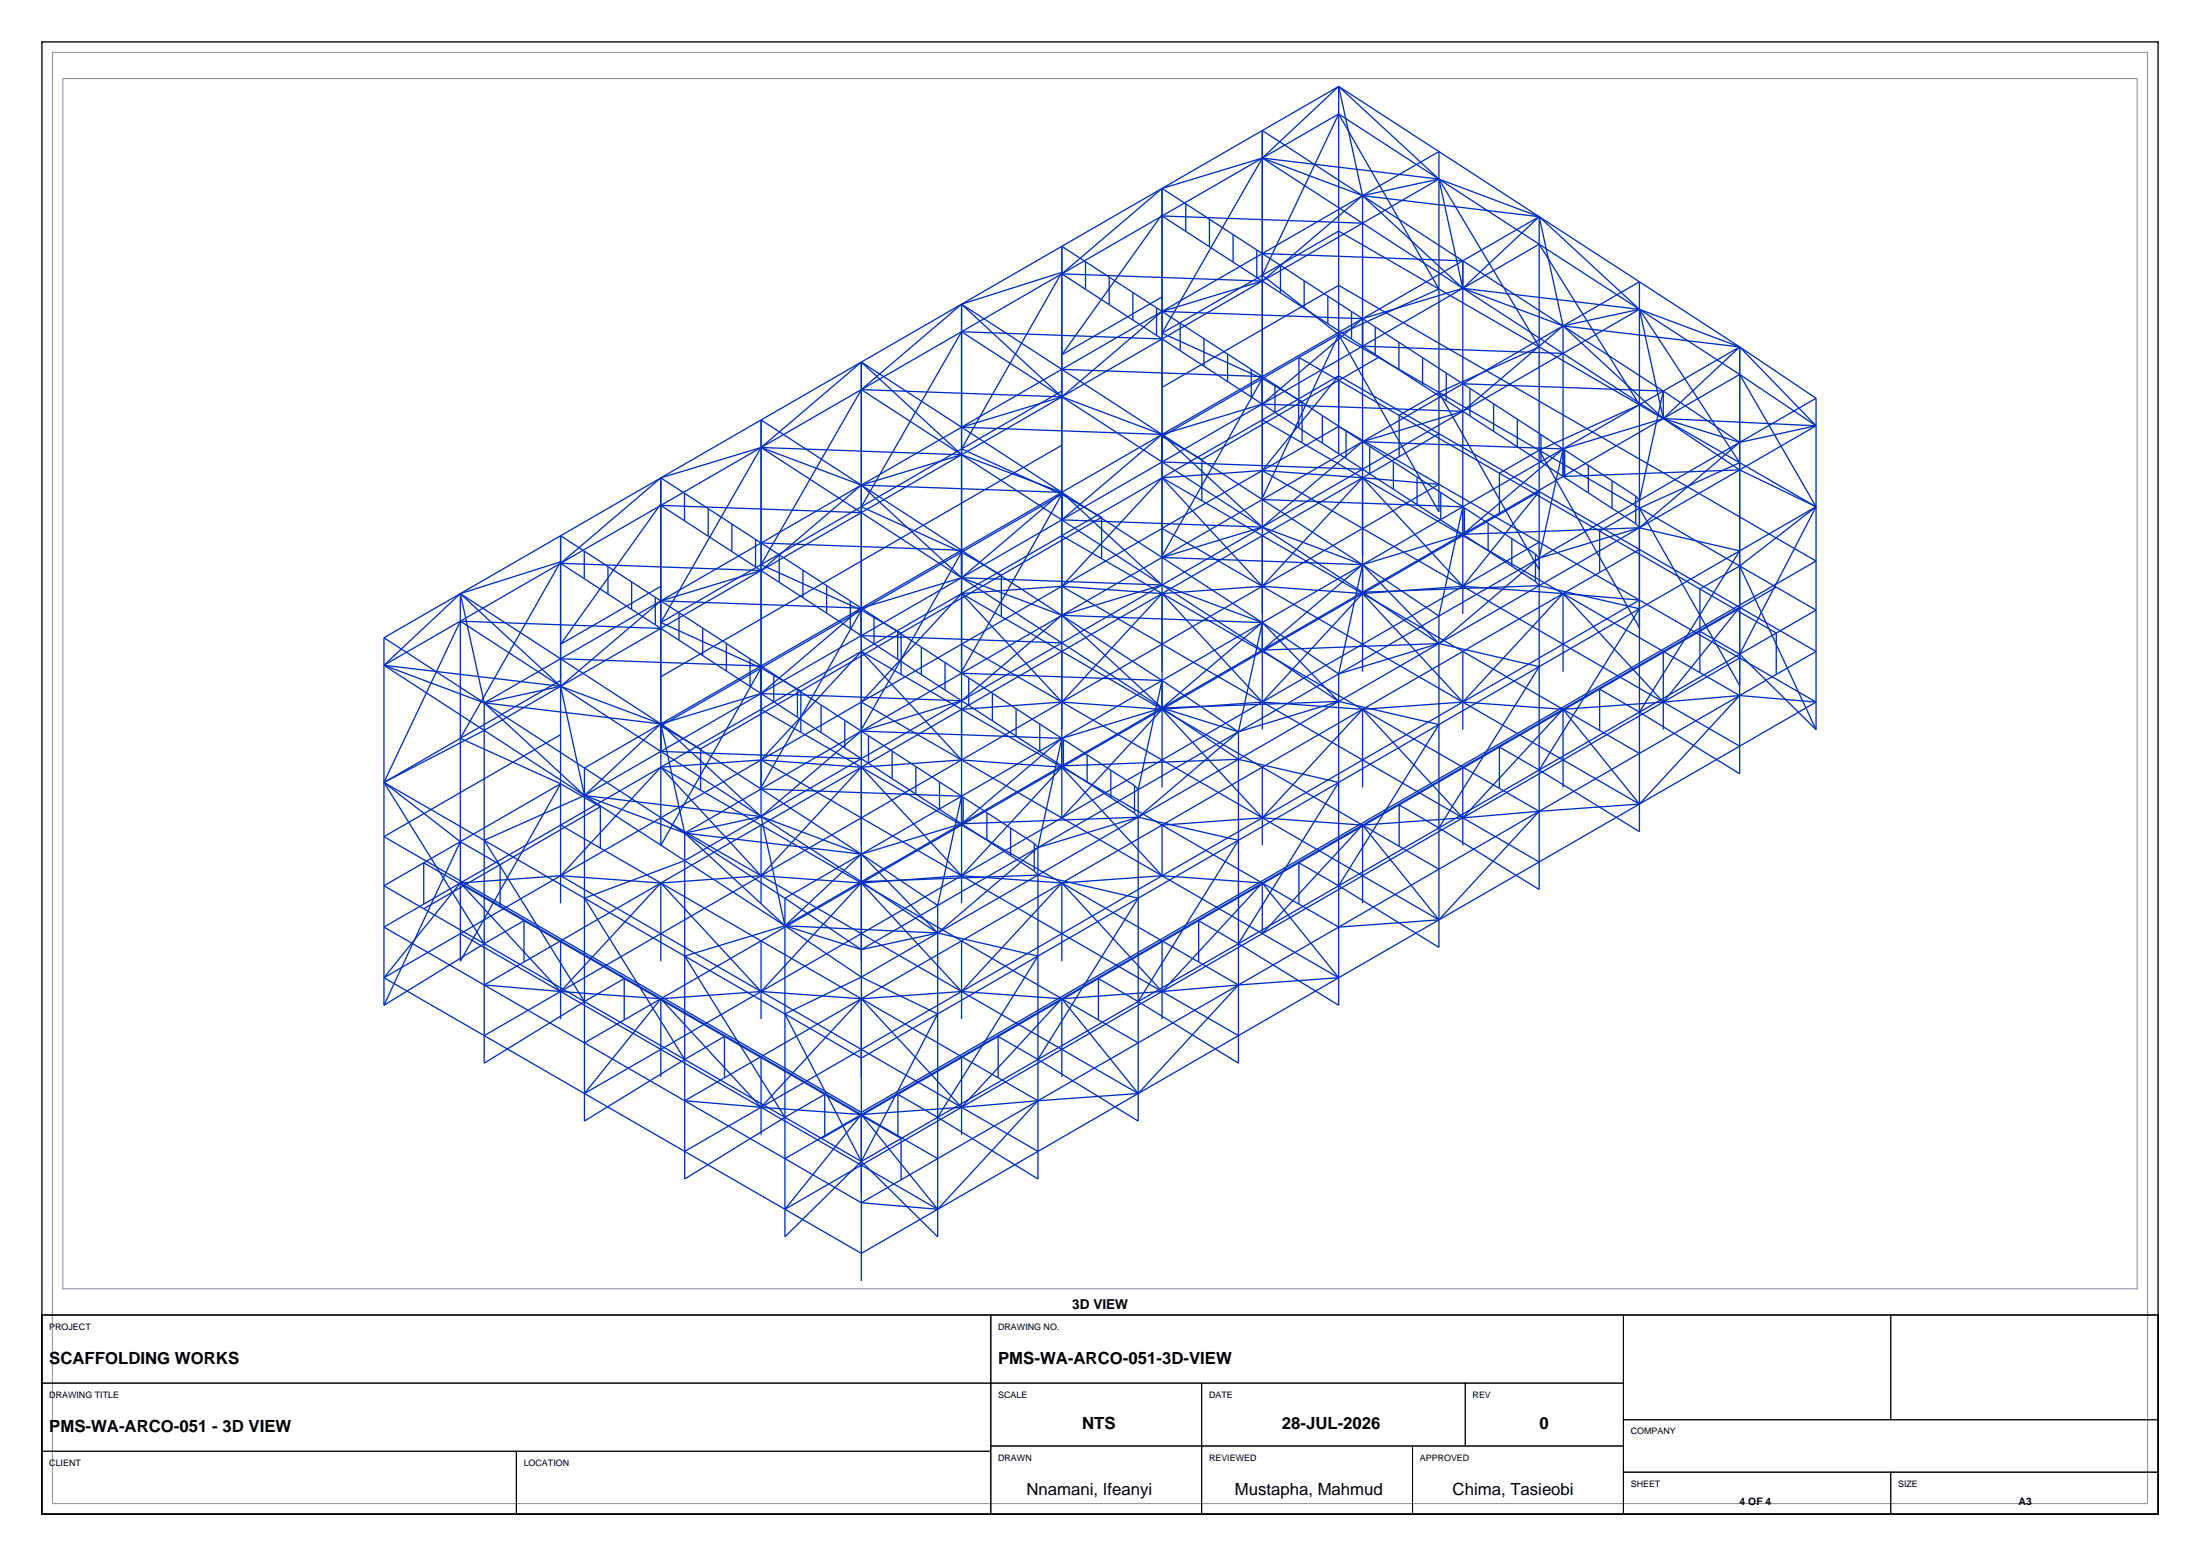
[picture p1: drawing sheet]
<svg xmlns="http://www.w3.org/2000/svg" width="420mm" height="297mm" viewBox="0 0 420 297" stroke-linecap="round" stroke-linejoin="round" font-family="sans-serif">
<path d="M8 8h404v281h-404zM8 251h404v38h-404z" fill="none" stroke="#000" stroke-width=".25"/>
<path d="M10 10h400v277h-400zM12 15h396v231h-396z" fill="none" stroke="#8c8c8c" stroke-width=".19"/>
<g fill="none" stroke="#002ebf" stroke-width=".25">
<path d="M255.6 16.5v70.2M255.6 16.5l-14.6 8.4M255.6 16.5l76.5 49.7M255.6 16.5l-14.6 13.7M255.6 16.5l19.1 17.7M255.6 16.5l4.5 20.8M221.8 36v99.1M221.8 36l90.5 58.7M221.8 36l-19.1 16.3M226.4 38.9v5.3M241 24.9v99.2M241 24.9l-38.3 22.1"/>
<path d="M241 30.2l-19.2 11M241 30.2l-19.2 33.4M241 30.2l76.5 49.7M241 24.9l76.5 49.7M241 30.2l-19.2 5.8M241 30.2l19.1 7.1M241 30.2l33.7 4M255.6 21.8l-14.6 8.4M255.6 21.8l76.5 49.7M255.6 21.8l19.1 33.4-19.1 8.6M255.6 21.8l-14.6 30.7M260.1 37.3l14.6-8.4v68.8l-19.1-33.9"/>
<path d="M260.1 37.3v75.7M260.1 37.3l-19.1 11.1M260.1 37.3l-19.1 16.4M260.1 37.3l19.2 17.7M260.1 37.3l33.7 4.1M274.7 34.2l19.1 32-19.1 8.7M274.7 34.2l-14.6 8.4M274.7 34.2l-14.6 3.1M274.7 34.2l19.1 7.2M274.7 34.2l4.6 20.8M183.6 58.1v99.1M183.6 58.1l-19.2 11"/>
<path d="M183.6 58.1l19.1-6.1-19.1 33.7M183.6 58.1l76.5 49.7M183.6 58.1l-19.2 16.3M183.6 58.1l19.1 17.7M202.7 47v99.2M202.7 47l-19.1 11.1M202.7 52.3l-19.1 11M202.7 47l90.4 58.7M202.7 52.3l90.4 58.7M202.7 52.3l38.3 1.4M207.2 50v5.2M211.8 52.9v5.2"/>
<path d="M216.3 55.8v5.3M220.8 58.8v5.2M221.8 41.2l-19.1 11.1M221.8 41.2l90.5 58.8M221.8 40.9l-19.1 26.8 19.1-11M221.8 41.2l38.3 1.4M221.8 59.4l-19.1 11.1M221.8 59.4l-19.1 16.4M221.8 59.4l38.3 1.4M230.9 41.8v5.3M235.4 44.8v5.2M239.9 47.7v5.3"/>
<path d="M241 52.5l-19.2 11.1M241 52.5l14.6-8.4 57.4 33.2M241 52.5l14.6 11.3M241 48.4l-19.2 11M241 53.7l-19.2 11M241 53.7l-19.2 5.7M241 48.4l38.3 1.4M244.5 50.7v5.2M249 53.6v5.2M253.5 56.5v5.3M258 59.5v5.2M260.1 42.6l-19.1 11.1"/>
<path d="M279.3 49.8v52.2M279.3 49.8l-38.3 22.1M279.3 55l-19.2 5.8M279.3 55l19.1 7.2M279.3 55l33.7 4M293.8 41.4l-14.5 8.4M293.8 41.4v128.4l-19.1-11.8M293.8 41.4l-14.5 13.6M293.8 41.4l19.2 17.6M293.8 41.4l4.6 20.8M313 59l19.1 29.3-19.1 8.7M313 59l-14.6 8.5"/>
<path d="M313 59l-14.6 3.2M313 59l19.1 7.2M313 59l4.5 20.9M164.4 69.1v175.4M164.4 69.1l-19.1 11.1M164.4 74.4l-19.1 11M164.4 74.4l76.6 49.7M164.4 69.1l76.6 49.7M164.4 74.4l-19.1 33.4M164.4 69.1l-19.1 16.3M164.4 69.1l19.2 17.7M164.4 74.4l38.3 1.4"/>
<path d="M183.6 63.3l-19.2 11.1M183.6 63.3l-19.2 33.4M183.6 63.3l76.5 49.7M183.6 63.3l38.2 1.4M202.7 75.8l-38.3 22M202.7 74.6l-19.1 11.1M202.7 70.5l-19.1 11M202.7 75.8l-19.1 5.7M202.7 75.8l19.1 7.1M202.7 70.5l38.3 1.4M221.8 73.9l33.8-19.4 91.1 52.6-182.3 105.2-91.1-52.6 33.7-19.5M221.8 63.6l19.2 8.7"/>
<path d="M221.8 64.7l-19.1 11.1M225.3 61.7v5.3M229.8 64.6v5.3M234.4 67.6v5.2M238.9 70.5v5.3M241 72.3l7.6 4.3v7.9M241 72.3l-19.2 33.8M241 71.9l-19.2 11M241 77.1l-19.2 11.1M241 77.1l-19.2 5.8M241 77.1l38.3 1.4M243.4 73.4v5.3"/>
<path d="M247.9 76.4v5.2M248 68.2v7.9M248 68.2l-26.2 15.1 7.6 4.4M248 68.2l57.4 33.2M252.4 79.3v5.3M255.6 71.7l-14.6 8.4M255.6 71.7l57.4 33.2M255.6 63.8l-7.6 4.4M255.6 63.8l38.2 22.1M255.6 71.7l-14.6 18.1M255.6 63.8l-14.6 31.3M260.1 66.1l33.7-19.5 19.2 30.7"/>
<path d="M260.1 66.1l-19.1 11M260.1 60.8l-19.1 16.3M260.1 66.1l38.3 1.4M262.5 62.4v5.3M263.2 68.2l-33.8 19.5M267.1 65.3v5.3M271.6 68.3v5.2M274.7 74.9l-7.6 4.4v7.9M274.7 74.9l19.1 33.9M276.1 71.2v5.3M279.3 73.3l-19.2 11M279.3 78.5l-19.2 11.1"/>
<path d="M279.3 78.5l-19.2 5.8M279.3 73.3l38.2 1.3M280.6 74.1v5.3M285.1 77.1v5.2M298.4 62.2l14.6-8.4v104.9l-19.2-11.7M298.4 62.2v28.7M298.4 62.2l-19.1 11.1M298.4 67.5l-19.1 11M298.4 62.2l-19.1 16.3M298.4 62.2l19.1 17.7M298.4 62.2l33.7 4M313 77.3l33.7 19.4"/>
<path d="M313 77.3l-19.2 8.6M317.5 74.6v5.3M317.5 74.6l-19.1 11.1M317.5 79.9l14.6 9.8M317.5 74.6l14.6 9.8M317.5 79.9l14.6 4.5M317.5 79.9l-19.1 5.8M317.5 74.6l-4.5 20.9M317.5 79.9l29.2 1.4M332.1 66.2v81.5l-19.1-11.8M332.1 71.5l-33.7 19.4M332.1 71.5l14.6 9.8"/>
<path d="M332.1 66.2l14.6 9.8M332.1 71.5l14.6 25.2M332.1 66.2l-14.6 8.4M332.1 66.2l-14.6 13.7M332.1 66.2l14.6 15.1M346.7 76v63.3M346.7 76l-14.6 8.4M126.2 91.2v70.2l19.1-33.9M126.2 91.2l-19.2 11.1M126.2 96.5l-19.2 11M126.2 91.2l90.4 58.7M126.2 96.5l90.4 58.7"/>
<path d="M126.2 96.2l-19.2 26.8 19.2-11.1M126.2 91.2l-19.2 16.3M126.2 96.5l38.2 1.3M130.7 94.2v5.2M135.2 97.1v5.2M145.3 80.2v75.7M145.3 80.2l-19.1 11M145.3 85.4l-19.1 11.1M145.3 85.4l-19.1 33.4M145.3 85.4l76.5 49.7M145.3 80.2l57.4 37.3M145.3 85.4l-19.1 5.8"/>
<path d="M145.3 85.4l19.1 7.2M145.3 85.4l38.3 1.4M164.4 96.7l-19.1 11.1M164.4 96.7l19.2 8.7M164.4 92.6l-19.1 11M164.4 97.8l-19.1 11.1M164.4 92.6l-19.1 16.3M164.4 92.6l19.2 17.7M164.4 92.6l38.3 1.4M183.6 81.5l-19.2 11.1M183.6 86.8l-19.2 5.8M183.6 86.8l19.1 7.2"/>
<path d="M183.6 81.5l38.2 1.4M183.6 85.7l-19.2 11M183.6 85.7l19.1 8.7M202.7 94l-19.1 11M202.7 99.2l-19.1 11.1M202.7 94l-19.1 16.3M202.7 94l19.1 17.7M202.7 99.2l38.3 1.4M202.7 85l-76.5 44.2M202.7 94.4l-19.1 11M202.7 94.4l7.6 4.3M202.7 94.4l-19.1 33.8"/>
<path d="M210.3 98.7v7.9M210.3 98.7l-19.1 11.1M221.8 91.2l19.2 11M221.8 91.2l-19.1 20.7M221.8 91.2l19.2 20.7M221.8 82.9l-19.1 11.1M221.8 88.2l38.3 1.4M221.8 88.2l-19.1 11M221.8 82.9l-19.1 16.3M221.8 82.9l19.2 17.7M229.4 87.7v7.9M241 89.8l38.3 22.1"/>
<path d="M241 80.1l-38.3 22.1M241 80.1l7.6 4.4M241 89.8l-19.2 1.4M241 89.8l19.1 1.4M241 95.4l38.3 1.3-4.6 20.9M241 95.4l-19.2 11M248.6 84.5l83.5 48.3M257 82.3v5.2M260.1 91.2l14.6 1.2-33.7 19.5M260.1 91.2l-19.1 11M260.1 91.2l-19.1 20.7M260.1 91.2l19.2 20.7"/>
<path d="M260.1 84.3l-19.1 11.1M260.1 89.6l-19.1 11M260.1 84.3l-19.1 16.3M260.1 84.3l38.3 1.4M261.5 85.2v5.2M266 88.1v5.3M270.5 91.1v5.2M274.7 82.8l-14.6 8.4M275.1 94v5.3M279.6 96.9v5.3M284.1 99.9v5.2M289.7 80v5.3"/>
<path d="M293.8 85.9l-7.6 4.4v7.9M293.8 85.9l52.9 30.6-14.6 8.4M293.8 85.9l19.2 33.9M294.2 83v5.2M298.4 85.7l-38.3 22.1M298.4 90.9l-19.1 11.1M298.4 85.7l-19.1 16.3M298.4 85.7l-4.6 20.8M298.7 85.9v5.2M303.2 88.8v5.3M307.8 91.8v5.2M312.3 94.7l.7 .8"/>
<path d="M312.3 100l.7 .7M312.3 94.7v5.3M313 95.5l-19.2 11M313 97l-7.6 4.4M313 97l19.1 33.9M332.1 89.7l-38.3 22.1M332.1 84.4l-19.1 11.1M332.1 89.7l14.6 7M332.1 84.4l-19.1 16.3M332.1 89.7l-33.7 1.2M346.7 96.7l-33.7 19.5M346.7 81.3l-14.6 8.4"/>
<path d="M346.7 96.7l-14.6 11.3M346.7 96.7l-14.6 28.2M346.7 81.3l-14.6 3.1M87.9 113.3v70.2l19.1-33.9M87.9 113.3l-14.6 8.4M87.9 118.6l-14.6 8.4M87.9 118.6l-14.6 30.7M87.9 113.3l19.1-6.1-19.1 33.7M87.9 113.3l76.5 49.7M87.9 118.6l19.1 12.4M87.9 113.3l-14.6 13.7M87.9 113.3l19.1 17.7"/>
<path d="M87.9 113.3l4.5 20.9M87.9 118.6l38.3 1.3M107 102.3v70.1M107 102.3l-19.1 11M107 107.5l-19.1 11.1M107 102.3l90.4 58.7M107 107.5l90.4 58.8M107 107.5l38.3 1.4M111.5 105.2v5.3M116.1 108.1v5.3M120.6 111.1v5.2M125.1 114v5.3"/>
<path d="M126.2 118.8l19.1 8.7M126.2 114.7l-33.8 19.5M126.2 119.9l-19.2 11.1M126.2 114.7l-19.2 16.3M126.2 114.7l38.2 1.4M129.6 116.9v5.3M134.1 119.9v5.2M139.7 100v5.3M144.2 103v5.2M145.3 107.8l-19.1 11M145.3 107.8l19.1 8.7M145.3 103.6l-19.1 11.1"/>
<path d="M145.3 108.9l-19.1 11M145.3 108.9l-19.1 5.8M145.3 103.6l38.3 1.4M148.8 105.9v5.3M153.3 108.8v5.3M157.8 111.8v5.2M162.3 114.7v5.3M164.4 116.5l-19.1 11M164.4 116.5l-19.1 33.8M164.4 116.1l-19.1 11M164.4 116.1l-19.1 16.3M164.4 116.5l7.6 4.3"/>
<path d="M166.9 117.6v5.3M183.6 105l-19.2 11.1M183.6 110.3l-19.2 11M183.6 110.3l-19.2 5.8M183.6 110.3l19.1 7.2M183.6 110.3l38.2 1.4M183.6 113.3l38.2 22.1M183.6 105.4l-19.2 11.1M183.6 105.4l7.6 4.4M183.6 113.3l-19.2 20.7M183.6 113.3l19.1 20.7M183.6 105.4l-19.2 33.9"/>
<path d="M183.6 113.3l-19.2 11M191.2 109.8v7.9M191.2 109.8l-19.2 11M202.7 117.5l-19.1 11M202.7 117.5l19.1 12.4M202.7 117.5l-19.1 16.3M202.7 117.5l19.1 17.6M202.7 117.5l38.3 1.3M202.7 111.9l-19.1 11.1M202.7 111.9l57.4 33.2M202.7 102.2l-19.1 11.1M202.7 102.2l19.1 11.1"/>
<path d="M202.7 111.9l-19.1 1.4M202.7 111.9l19.1 1.4M221.8 111.7l-38.2 22.1M221.8 106.4l-19.1 11.1M221.8 111.7l-19.1 5.8M221.8 111.7l19.2 7.1M221.8 106.4l38.3 1.4M221.8 100.9l-19.1 11M221.8 100.9l33.8-19.5 91.1 52.6M221.8 100.9l57.5 33.1M221.8 113.3l-38.2 22.1M221.8 113.3l72 41.6"/>
<path d="M221.8 113.3l-19.1 20.7M221.8 113.3l19.2 20.7M241 118.8l14.6 9.8M241 118.8l-19.2 11.1M241 118.8l-19.2 16.3M241 118.8l14.6 15.1M241 118.8l-4.6 20.9M241 111.9l-38.3 22.1M241 102.2l-19.2 11.1M241 102.2l72 41.6M241 111.9l-19.2 1.4M241 111.9l19.1 1.4"/>
<path d="M241 100.6l-19.2 11.1M241 100.6l-19.2 5.8M241 100.6l19.1 7.2M260.1 113.3v14.9M260.1 113.3l-19.1 11M260.1 113.3l-19.1 20.7M260.1 113.3l19.2 20.7M260.1 113l-19.1 11.1M260.1 107.8l-19.1 11M260.1 107.8l14.6 9.8M260.1 113l14.6 9.8M260.1 107.8l-19.1 16.3"/>
<path d="M260.1 107.8l14.6 15M260.1 107.8l-4.5 20.8M274.7 117.6l-38.3 22.1M274.7 117.6v63.2l-19.1-11.7M279.3 102.2v15M279.3 111.9l52.8 30.5M279.3 102.2l-19.2 11.1M279.3 102.2l14.5-8.4-14.5 18.1M279.3 111.9l-19.2 1.4M279.3 111.9l19.1 1.4M279.3 102l-19.2 11M279.3 102l-19.2 5.8"/>
<path d="M288.6 102.8v5.3M293.1 105.7l.7 .8M293.1 111l.7 .8M293.1 105.7v5.3M293.8 103.5l-52.8 30.5M293.8 106.5l-19.1 11.1M293.8 111.8l-19.1 11M293.8 111.8l19.2 4.4M293.8 106.5l-19.1 16.3M293.8 111.8l-33.7 1.2M298.4 113.3v14.9M298.4 113.3l14.6 1.2-33.7 19.5"/>
<path d="M298.4 113.3l-19.1 20.7M298.4 113.3l19.1 20.7M305.4 101.4l33.7 19.4v7.9M305.4 101.4v7.9M305.4 109.3l-26.1 15M313 116.2l-19.2 11M313 116.2l-19.2 30.8M313 100.7l19.1 4.4-19.1 30.8M313 100.7l-19.2 5.8M313 100.7l-33.7 1.3M313 104.9l33.7 19.4-14.6 8.5M313 104.9l-7.6 4.4"/>
<path d="M332.1 108l-7.6 4.4v7.9M332.1 108l14.6 31.3M339.1 112.1l-33.7 19.4M73.3 121.7v70.2M73.3 127l76.6 49.7M73.3 121.7l38.3 24.9M73.3 127l19.1 7.2M73.3 127l33.7 4M92.4 134.2v68.7l19.2-11.7M92.4 134.2l19.2 17.6M92.4 134.2l33.8 4M107 129.9l-19.1 11"/>
<path d="M107 131l-14.6 8.4-19.1 9.9M107 131l57.4 37.3M107 131l-14.6 3.2M107 131l19.2 7.2M107 125.7l38.3 1.4M107 131l4.6 20.8M126.2 138.2l-14.6 8.4M126.2 138.2l-14.6 13.6M126.2 138.2l19.1 17.7M126.2 138.2l4.5 20.8M138.7 122.8v5.3M143.2 125.8v5.2"/>
<path d="M145.3 135.4l-19.1 11M145.3 135.4l38.3 22.1M145.3 127.5l-19.1 11.1 7.6 4.3M145.3 127.5l7.6 4.4M145.3 127.1l-19.1 11.1M145.3 132.4l-19.1 11M145.3 132.4l-19.1 5.8M145.3 132.4l38.3 1.4M147.7 128.7v5.2M152.2 131.6v5.3M152.9 131.9v7.9M152.9 131.9l-19.1 11"/>
<path d="M156.8 134.6v5.2M161.3 137.5v5.3M164.4 134l-19.1 11.1M164.4 124.3l-19.1 20.8M164.4 139.6l-33.7 19.4M164.4 121.3l-19.1 11.1M164.4 139.6l-19.1 16.3M164.4 139.6l38.3 1.3M164.4 121.3l38.3 1.4M164.4 124.3l38.3 22.1M164.4 134l76.6 44.2M164.4 124.3l19.2 20.8"/>
<path d="M164.4 124.3l-19.1 11.1M171.4 120.6v5.2M172 120.8v7.9M172 120.8l-19.1 11.1M175.9 123.5v5.3M180.4 126.5v5.2M183.6 128.5l-19.2 11.1M183.6 133.8l-19.2 11M183.6 133.8l-19.2 5.8M183.6 128.5l38.2 1.4M183.6 135.4l-19.2 11M183.6 123l-19.2 11"/>
<path d="M183.6 123l57.4 33.1M184.9 129.4v5.2M189.5 132.3v5.3M194 135.3v5.2M198.5 138.2v5.3M202.7 134l-19.1 11.1M202.7 134l-19.1 1.4M202.7 134l19.1 1.4M221.8 135.4v14.9M221.8 135.1l-19.1 11.1M221.8 129.9l-19.1 11M221.8 135.1l14.6 9.8"/>
<path d="M221.8 129.9l14.6 9.8M221.8 135.1l14.6 4.6M221.8 135.1l-19.1 5.8M221.8 129.9l-4.5 20.8M221.8 135.4l52.9 30.5M221.8 135.4l-19.1 20.7M221.8 135.4l19.2 20.7M236.4 139.7v63.2l-19.1-11.7M236.4 139.7l-19.1 11M236.4 139.7l-19.1 16.3M241 124.1l-19.2 11M241 124.1l14.6 9.8"/>
<path d="M241 124.3v15M241 134l-38.3 22.1M241 124.3l-38.3 22.1M241 134l-19.2 1.4M241 134l19.1 1.4M255.6 128.6v63.3l-19.2-11.8M255.6 133.9l-19.2 11M255.6 133.9l-19.2 5.8M255.6 133.9l-33.8 1.2M255.6 133.9l19.1 4.4M260.1 135.4v14.9M260.1 135.4l-19.1 11"/>
<path d="M260.1 135.4l-19.1 20.7M260.1 135.4l19.2 20.7M274.7 138.3l-19.1 11M274.7 122.8l-19.1 11.1M274.7 138.3l-19.1 30.8M274.7 122.8l19.1 4.4M274.7 122.8l-19.1 5.8M274.7 122.8l-33.7 1.3M279.3 124.3v15M279.3 134l-19.2 11.1M279.3 134l33.7 19.5M279.3 124.3l-19.2 11.1"/>
<path d="M279.3 134l-19.2 1.4M279.3 134l19.1 1.4M293.8 127.2l-19.1 11.1M293.8 127.2l-19.1 30.8M298.4 135.4l-19.1 11M298.4 135.4v14.9M298.4 135.4l-19.1 20.7M298.4 135.4l14.6 18.1M305.4 131.5v7.9M305.4 131.5l-19.2 11.1M305.4 131.5l7.6 4.4M313 135.9l-19.2 11.1"/>
<path d="M317.5 124.3l-19.1 11.1M317.5 124.3v15M317.5 134l-76.5 44.2M317.5 124.3l14.6-8.4-14.6 18.1M317.5 134l-19.1 1.4M332.1 124.9l-7.6-4.4v7.9M332.1 125.6l-14.6 8.4M332.1 132.8l-19.1 11M332.1 124.9l-19.1 11M332.1 132.8l-19.1 20.7M332.1 132.8l14.6 1.2M332.1 132.8l-14.6 1.2"/>
<path d="M332.1 124.9l14.6 14.4M346.7 134l-14.6 8.4M73.3 149.3l38.3 22.1M73.3 149.3l19.1 30.8M73.3 149.3l14.6 11.4M87.9 140.9l-14.6 8.4M87.9 140.9l19.1 8.7M107 157.5l-19.1 11M107 157.5l57.4 33.1M107 149.6l-19.1 11.1M107 149.6l7.6 4.4M111.6 146.6v67.4l19.1-11.8"/>
<path d="M111.6 151.8l-19.2 8.6 19.2 30.8M111.6 146.6l38.3 24.9M111.6 151.8l19.1 7.2M111.6 151.8l33.7 4.1M114.6 154v7.9M114.6 154l-26.1 15.1M126.2 156.1l-19.2 11.1M126.2 156.1l91.1 52.6M126.2 146.4l-19.2 11.1M126.2 146.4l57.4 33.2M126.2 146.4l-19.2 20.8M126.2 146.4l19.1 20.8"/>
<path d="M126.2 143.4l-14.6 8.4M126.2 143.4l38.2 1.4M130.7 159v66l19.2-11.7M130.7 159l19.2 17.7M130.7 159l33.7 4M133.8 142.9v7.9M145.3 157.5v14.9M145.3 145.1l-19.1 11M145.3 145.1l76.5 44.2M145.3 157.5l-19.1 11M145.3 155.9l-14.6 8.4-19.1 7.1M145.3 145.1l-19.1 1.3"/>
<path d="M145.3 145.1l19.1 1.3M145.3 155.9l-14.6 3.1M145.3 155.9l19.1 7.1M145.3 150.6l38.3 1.4M145.3 155.9l4.6 20.8M164.4 146.4l-19.1 11.1M164.4 146.4l-19.1 20.8M164.4 146.4l19.2 20.8M164.4 144.8l-19.1 11.1M165.8 140.4v5.3M170.3 143.4v5.2M174.8 146.3v5.3"/>
<path d="M179.4 149.2v5.3M183.6 157.5v14.9M183.6 145.1l-76.6 44.2M183.6 157.5l-19.2 11M183.6 157.5l52.8 30.5M183.6 145.1l-19.2 1.3M183.6 152l-19.2 11M183.6 157.2l-19.2 11.1M183.6 157.2l-19.2 5.8M183.6 152l-4.6 20.8M183.6 145.1l19.1 1.3M183.9 152.2v5.2"/>
<path d="M188.4 155.1v5.3M192.9 158.1v5.2M202.7 146.4v9.7M202.7 156.1l-19.1 11.1M202.7 146.4l-19.1 20.8M202.7 140.9l-19.1 11.1M202.7 146.2l-19.1 11M202.7 140.9l-19.1 16.3M202.7 140.9l-4.5 20.9M202.7 146.4l-19.1 11.1M202.7 146.4l52.9 30.6M202.7 146.4l19.1 20.8"/>
<path d="M203 141.1v5.3M207.5 144.1v5.2M212.1 147v5.3M216.6 149.9l.7 .8M216.6 155.2l.7 .8M216.6 149.9v5.3M217.3 150.7v63.3l-19.1-11.8M217.3 150.7l-19.1 11.1M217.3 156l-19.1 11M217.3 156l19.1 4.4M217.3 156l-19.1 5.8M217.3 156l-33.7 1.2"/>
<path d="M221.8 157.5v9.7M221.8 157.5l-19.1 11M236.4 144.9l-19.1 11.1M236.4 144.9l19.2 4.4M236.4 144.9l-33.7 1.3M241 146.4v15M241 156.1l-19.2 11.1M241 156.1l33.7 19.5M241 156.1l-19.2 1.4M241 156.1l19.1 1.4M241 146.4l-19.2 11.1M255.6 149.3l-19.2 11.1"/>
<path d="M255.6 149.3l-19.2 30.8M260.1 157.5l-38.3 22.1M260.1 157.5v14.9M260.1 145.1l-19.1 11M260.1 145.1l33.7 19.4M260.1 157.5l-19.1 20.7M260.1 157.5l14.6 18.1M267.1 153.6v7.9M267.1 153.6l-19.1 11.1M267.1 153.6l7.6 4.4M274.7 158l-19.1 11.1M279.3 146.4l-19.2 11.1"/>
<path d="M279.3 146.4v15M279.3 156.1l-19.2 1.4M286.2 142.6v7.9M286.2 142.6l-19.1 11M286.2 142.6l7.6 4.4M293.8 154.9l-19.1 11M293.8 147l-19.1 11M293.8 154.9l-19.1 20.7M293.8 154.9l-14.5 1.2M313 153.5l-19.2 11M313 143.8l-19.2 11.1M313 153.5l-19.2 1.4"/>
<path d="M332.1 142.4l-19.1 11.1M87.9 160.7l7.6 4.3v7.9M87.9 178.2l-14.6 8.4M87.9 178.2l91.1 52.6M87.9 168.5l-14.6 8.5 19.1 11M87.9 168.5l76.5 44.2M87.9 160.7l-14.6 8.4 19.1 11M87.9 168.5l-14.6 18.1M87.9 168.5l19.1 20.8M87.9 160.7l-14.6 31.2M88.5 169.1l83.5 48.2v7.9M88.5 169.1l-7.6-4.4v7.9"/>
<path d="M88.5 169.1l-7.6 4.4M107 179.6v14.9M107 167.2l-19.1 11M107 167.2l91.2 52.6M107 167.2l-19.1 1.3M107 167.2l19.2 1.3M111.6 171.4l52.8 30.6 14.6-8.5M111.6 171.4l19.1 30.8M126.2 168.5v15M126.2 168.5l-26.2 15.1M126.2 168.5l-19.2 20.8M126.2 168.5l19.1 20.8"/>
<path d="M145.3 179.6v14.9M145.3 179.6l-19.1 11M145.3 167.2l-19.1 1.3M145.3 167.2l19.1 1.3M149.9 171.5v64.6l14.5-14.4M149.9 176.7l-19.2 5.8 19.2 30.8M149.9 176.7l14.5 9.8M149.9 171.5l14.5 9.7M149.9 176.7l14.5 4.5M149.9 176.7l29.1 1.4M164.4 168.5l-19.1 11.1M164.4 168.5l-19.1 20.8"/>
<path d="M164.4 168.5l19.2 20.8M164.4 163l-14.5 8.5M164.4 168.3l-14.5 8.4M164.4 163l14.6 9.8M164.4 168.3l14.6 9.8M164.4 163l-14.5 13.7M164.4 163l14.6 15.1M179 172.8v63.3l-14.6-14.4M179 172.8l-14.6 8.4M179 178.1l-14.6 8.4M179 178.1l19.2 4.4M179 178.1l-14.6 3.1"/>
<path d="M183.6 179.6v14.9M183.6 167.2l-38.3 22.1M183.6 179.6l-19.2 11M183.6 179.6l33.7 19.5M183.6 167.2l-19.2 1.3M183.6 167.2l19.1 1.3M197.4 161l.8 .8M197.4 166.3l.8 .7M197.4 161v5.3M198.2 161.8v63.2l-19.2-11.7M198.2 161.8l-19.2 11M198.2 167l-19.2 11.1"/>
<path d="M198.2 167l19.1 4.4M198.2 161.8l-19.2 16.3M198.2 167l-33.8 1.3M202.7 168.5v15M202.7 168.5l-19.1 11.1M202.7 168.5l-19.1 20.8M202.7 168.5l19.1 20.8M217.3 171.4l-19.1 11.1M217.3 171.4l-19.1 30.8M221.8 179.6v14.9M221.8 167.2l-38.2 22.1M221.8 179.6l-19.1 11"/>
<path d="M221.8 167.2l-19.1 1.3M221.8 167.2l19.2 1.3M228.8 175.7v7.9M228.8 175.7l-19.1 11.1M228.8 175.7l7.6 4.4M236.4 160.4l-19.1 11M236.4 160.4l-19.1 30.8M241 178.2l-19.2 11.1M241 168.5l-19.2 20.8M241 168.5v9.7M241 178.2l14.6 8.4M241 168.5l14.6 18.1"/>
<path d="M248 164.7l-19.2 11M248 164.7v7.9M248 164.7l7.6 4.4M255.6 169.1l-38.3 22.1M255.6 177l-19.2 11M274.7 175.6l-38.3 22.1M274.7 175.6l-19.1 1.4M274.7 165.9l-19.1 11.1M293.8 164.5l-19.1 11.1M73.3 186.6l57.4 33.2M92.4 180.1l7.6-4.4v7.9M92.4 188l72 41.6"/>
<path d="M92.4 180.1l72 41.6M92.4 180.1l-19.1 11.8M92.4 188l14.6 1.3M100 183.6l-7.6 4.4M107 189.3l-14.6 8.4M107 189.3l19.2 1.3M111.6 191.2l7.6-4.4v7.9M126.2 190.6v15M126.2 190.6l-14.6 8.5M126.2 190.6l19.1 20.8M145.3 189.3l-33.7 19.4 14.6-18.1M145.3 189.3l-19.1 1.3"/>
<path d="M145.3 189.3l19.1 1.3M164.4 190.6l-26.1 15.1M164.4 190.6l33.8 19.5M164.4 186.5l-14.5 7 14.5 28.2M164.4 190.6l-19.1 20.8M164.4 190.6l19.2 20.8M164.4 186.5l14.6 7M179 193.5l-14.6 28.2M183.6 189.3l-52.9 30.5M183.6 189.3l-19.2 1.3M183.6 189.3l19.1 1.3M190.6 197.8v7.9"/>
<path d="M190.6 197.8l-33.8 19.5M190.6 197.8l7.6 4.4M198.2 182.5l-19.2 11M198.2 182.5l-19.2 30.8M202.7 190.6v15M202.7 190.6l-19.1 11.1M202.7 190.6l-19.1 20.8M202.7 190.6l14.6 18.1M209.7 186.8v7.9M209.7 186.8l-19.1 11M209.7 186.8l7.6 4.4M217.3 191.2l-19.1 11"/>
<path d="M221.8 189.3l-38.2 22.1M221.8 189.3l14.6 8.4M221.8 189.3l-19.1 1.3M236.4 197.7l-19.1 11M236.4 188l-38.2 22.1M236.4 188l-19.1 20.7M236.4 188l-14.6 1.3M255.6 186.6l-19.2 1.4M130.7 202.2l7.6-4.4v7.9M130.7 219.8l33.7 19.4 14.6-8.4M138.3 205.7l-7.6 4.4 14.6 1.3M145.3 201.7v14.9"/>
<path d="M145.3 211.4l19.1 1.3M149.9 213.3l7.5-4.4v7.9M164.4 212.7l-14.5 8.5M164.4 212.7l14.6 8.5M164.4 212.7l14.6 18.1M179 213.3l-7.6-4.4v7.9M179 213.3l-14.6 8.4M183.6 201.7v14.9M183.6 211.4l-33.7 19.4 14.5-18.1M183.6 201.7l-19.2 11M183.6 211.4l-19.2 1.3M198.2 219.8l-19.2 11"/>
<path d="M198.2 210.1l-19.2 11.1M198.2 202.2l-19.2 11.1M198.2 210.1l-19.2 20.7M198.2 210.1l-14.6 1.3M217.3 208.7l-19.1 11.1M217.3 208.7l-19.1 1.4M164.4 229.6l14.6 1.2M179 221.2l-14.6 8.4"/>
</g>
<g fill="none" stroke="#000" stroke-width=".19">
<path d="M8 251h181.2v13h-181.2zM189.2 251h120.7v13h-120.7zM309.9 251h51.1v20h-51.1zM361 251h51v20h-51zM8 264h181.2v13h-181.2zM8 277h90.6v12h-90.6zM98.6 277h90.6v12h-90.6zM189.2 264h40.2v12h-40.2zM189.2 276h40.2v13h-40.2zM229.4 264h50.3v12h-50.3zM229.4 276h40.3v13h-40.3zM269.7 276h40.2v13h-40.2z"/>
<path d="M279.7 264h30.2v12h-30.2zM309.9 271h102.1v10h-102.1zM309.9 281h51.1v8h-51.1zM361 281h51v8h-51z"/>
</g>
<g font-size="3.2">
<text x="9.4" y="260.3">SCAFFOLDING WORKS</text>
<text x="190.6" y="260.3">PMS-WA-ARCO-051-3D-VIEW</text>
<text x="9.4" y="273.3">PMS-WA-ARCO-051 - 3D VIEW</text>
<text x="206.6" y="272.8">NTS</text>
<text x="244.7" y="272.8">28-JUL-2026</text>
<text x="293.9" y="272.8">0</text>
<text x="196" y="285.4">Nnamani, Ifeanyi</text>
<text x="235.7" y="285.4">Mustapha, Mahmud</text>
<text x="277.3" y="285.4">Chima, Tasieobi</text>
</g>
<text font-size="2.6" x="204.7" y="249.8">3D VIEW</text>
<g font-size="2">
<text x="332.1" y="287.2">4 OF 4</text>
<text x="385.4" y="287.2">A3</text>
</g>
<g font-size="1.7">
<text x="9.4" y="253.8">PROJECT</text>
<text x="190.6" y="253.8">DRAWING NO.</text>
<text x="9.4" y="266.8">DRAWING TITLE</text>
<text x="190.6" y="266.8">SCALE</text>
<text x="230.8" y="266.8">DATE</text>
<text x="281.1" y="266.8">REV</text>
<text x="311.3" y="273.8">COMPANY</text>
<text x="9.4" y="279.8">CLIENT</text>
<text x="100" y="279.8">LOCATION</text>
<text x="190.6" y="278.8">DRAWN</text>
<text x="230.8" y="278.8">REVIEWED</text>
<text x="271.1" y="278.8">APPROVED</text>
<text x="311.3" y="283.8">SHEET</text>
<text x="362.4" y="283.8">SIZE</text>
</g>
</svg>
